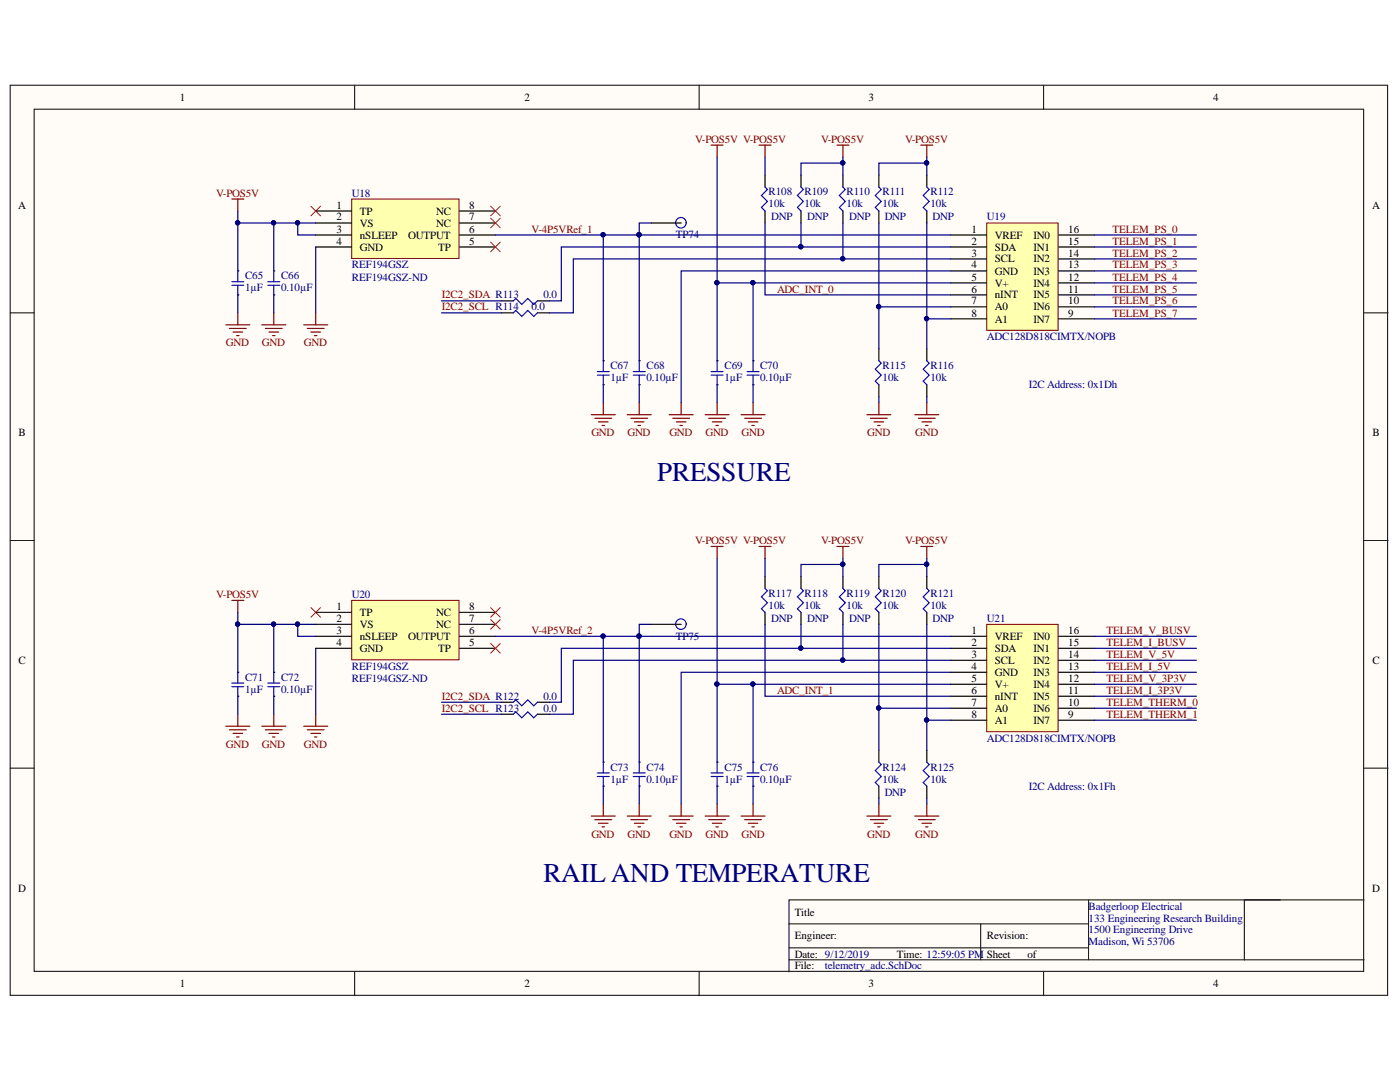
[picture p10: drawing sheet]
<svg xmlns="http://www.w3.org/2000/svg" width="279mm" height="216mm" viewBox="0 0 279 216" stroke-linecap="round" stroke-linejoin="round" font-family="sans-serif">
<g fill="#fffcf8" stroke="#000" stroke-width=".2">
<path d="M2 17h274.9v181.6h-274.9z"/>
<path d="M6.8 21.8h265.3v172h-265.3z"/>
</g>
<g fill="none" stroke="#000" stroke-width=".2">
<path d="M70.8 17v4.8M139.5 17v4.8M208.3 17v4.8M2 62.4h4.8M272.2 62.4h4.8M2 107.8h4.8M272.2 107.8h4.8M2 153.3h4.8M272.2 153.3h4.8M217.2 179.6v11.9M255.5 179.6h-98v14.3M272.2 179.6h-23.9v11.9"/>
<path d="M70.8 193.9v4.8M139.5 193.9v4.8M157.5 184.4h59.7M157.5 191.5h114.7M157.5 189.1h59.7M195.7 184.4v7.1M208.3 193.9v4.8"/>
</g>
<g fill="none" stroke="#800000" stroke-width=".24">
<path d="M141.9 29h2.4M143.1 29v2.3M45.1 64.8h4.8M45.8 65.5h3.3M46.5 66.3h1.9M47.2 67h.5M47.5 62.4v2.4M52.2 64.8h4.8M53 65.5h3.3M53.7 66.3h1.9M54.4 67h.5M54.6 62.4v2.4"/>
<path d="M133.5 82.7h4.8M134.3 83.5h3.3M135 84.2h1.9M135.7 84.9h.5M135.9 80.4v2.3M140.7 82.7h4.8M141.4 83.5h3.4M142.2 84.2h1.9M142.9 84.9h.5M143.1 80.4v2.3M147.9 82.7h4.8M148.6 83.5h3.4"/>
<path d="M149.3 84.2h1.9M150 84.9h.5M150.3 80.4v2.3"/>
</g>
<path d="M47.5 54.1h.1M47.5 58.8h.1M54.6 54.1h.1M54.6 58.8h.1M143.1 72h.1M143.1 76.8h.1M150.3 72h.1M150.3 76.8h.1" fill="none" stroke="#000" stroke-width=".24"/>
<g fill="none" stroke="#00f" stroke-width=".24">
<path d="M46.3 56.9h2.4M46.3 56.2h2.4M47.5 54.1v2.1M47.5 56.9v1.9M53.4 56.9h2.4M53.4 56.2h2.4M54.6 54.1v2.1M54.6 56.9v1.9M141.9 74.9h2.4M141.9 74.1h2.4M143.1 72v2.1M143.1 74.9v1.9"/>
<path d="M149.1 74.9h2.4M149.1 74.1h2.4M150.3 72v2.1M150.3 74.9v1.9"/>
</g>
<path d="M62.1 41.1l1.9 2M64 41.1l-1.9 2" fill="none" stroke="#f00" stroke-width=".2"/>
<path d="M70.2 39.7h21.4v11.9h-21.4z" fill="#ffffb0" stroke="#800000" stroke-width=".2"/>
<path d="M63 42.1h7.2M63 44.5h7.2M63 46.9h7.2M63 49.3h7.2M91.7 42.1h7.2M91.7 44.5h7.2M91.7 46.9h7.2M91.7 49.3h7.2" fill="none" stroke="#000" stroke-width=".24"/>
<path d="M46.3 39.7h2.4M47.5 39.7v2.4" fill="none" stroke="#800000" stroke-width=".24"/>
<path d="M196.9 44.5h14.3v21.4h-14.3z" fill="#ffffb0" stroke="#800000" stroke-width=".2"/>
<g fill="none" stroke="#000" stroke-width=".24">
<path d="M152.7 34.9v2.4M159.9 34.9v2.4M168.2 34.9v2.4M175.4 34.9v2.4M185 34.9v2.4M152.7 42.1v2.4M159.9 42.1v2.4M168.2 42.1v2.4M175.4 42.1v2.4M185 42.1v2.4M189.7 46.9h7.2M189.7 49.3h7.2"/>
<path d="M189.7 51.7h7.2M189.7 54.1h7.2M189.7 56.5h7.2M189.7 58.8h7.2M211.3 46.9h7.1M211.3 49.3h7.1M211.3 51.7h7.1M211.3 54.1h7.1M211.3 56.5h7.1M211.3 58.8h7.1M100.1 60h2.4M100.1 62.4h2.4"/>
<path d="M107.2 60h2.4M107.2 62.4h2.4M120.4 72h.1M120.4 76.8h.1M127.6 72h.1M127.6 76.8h.1M175.4 69.6v2.4M175.4 76.8v2.4M189.7 61.2h7.2M189.7 63.6h7.2M211.3 61.2h7.1M211.3 63.6h7.1"/>
<path d="M47.5 134.1h.1M47.5 138.9h.1M54.6 134.1h.1M54.6 138.9h.1M143.1 152.1h.1M143.1 156.9h.1M150.3 152.1h.1M150.3 156.9h.1"/>
</g>
<path d="M97.9 48.3l1.9 1.9M97.9 43.5l1.9 2M97.9 41.1l1.9 2M99.8 48.3l-1.9 1.9M99.8 43.5l-1.9 2M99.8 41.1l-1.9 2M62.1 121.2l1.9 2M64 121.2l-1.9 2" fill="none" stroke="#f00" stroke-width=".2"/>
<g fill="none" stroke="#800000" stroke-width=".24">
<path d="M151.5 29h2.4M152.7 29v2.3M167 29h2.4M168.2 29v2.3M183.8 29h2.4M185 29v2.3M60.6 64.8h4.8M61.3 65.5h3.4M62.1 66.3h1.9M62.8 67h.4M63 62.4v2.4M118 82.7h4.8"/>
<path d="M118.7 83.5h3.4M119.4 84.2h2M120.2 84.9h.4M120.4 80.4v2.3M125.2 82.7h4.8M125.9 83.5h3.3M126.6 84.2h1.9M127.3 84.9h.5M127.6 80.4v2.3M173 82.7h4.8M173.7 83.5h3.4M174.4 84.2h2"/>
<path d="M175.2 84.9h.4M175.4 80.4v2.3M182.6 82.7h4.8M183.3 83.5h3.3M184 84.2h1.9M184.7 84.9h.5M185 80.4v2.3M141.9 109h2.4M143.1 109v2.4M45.1 144.9h4.8M45.8 145.6h3.3M46.5 146.3h1.9"/>
<path d="M47.2 147.1h.5M47.5 142.5v2.4M52.2 144.9h4.8M53 145.6h3.3M53.7 146.3h1.9M54.4 147.1h.5M54.6 142.5v2.4M133.5 162.8h4.8M134.3 163.6h3.3M135 164.3h1.9M135.7 165h.5M135.9 160.4v2.4"/>
<path d="M140.7 162.8h4.8M141.4 163.6h3.4M142.2 164.3h1.9M142.9 165h.5M143.1 160.4v2.4M147.9 162.8h4.8M148.6 163.6h3.4M149.3 164.3h1.9M150 165h.5M150.3 160.4v2.4"/>
</g>
<g fill="none" stroke="#00f" stroke-width=".24">
<path d="M152.7 37.3l.5 .5-1.2 1.2 1.2 1.2-1.2 1.2 .7 .7M159.9 37.3l.4 .5-1.2 1.2 1.2 1.2-1.2 1.2 .8 .7M168.2 37.3l.5 .5-1.2 1.2 1.2 1.2-1.2 1.2 .7 .7M175.4 37.3l.5 .5-1.2 1.2 1.2 1.2-1.2 1.2 .7 .7M185 37.3l.4 .5-1.2 1.2 1.2 1.2-1.2 1.2 .8 .7M102.5 60l.4-.4 1.2 1.2 1.2-1.2 1.2 1.2 .7-.8M102.5 62.4l.4-.5 1.2 1.2 1.2-1.2 1.2 1.2 .7-.7M119.2 74.9h2.4M119.2 74.1h2.4M120.4 72v2.1M120.4 74.9v1.9M126.4 74.9h2.4"/>
<path d="M126.4 74.1h2.4M127.6 72v2.1M127.6 74.9v1.9M175.4 72l.5 .5-1.2 1.2 1.2 1.2-1.2 1.2 .7 .7M46.3 137h2.4M46.3 136.3h2.4M47.5 134.1v2.2M47.5 137v1.9M53.4 137h2.4M53.4 136.3h2.4M54.6 134.1v2.2M54.6 137v1.9"/>
<path d="M141.9 154.9h2.4M141.9 154.2h2.4M143.1 152.1v2.1M143.1 154.9v2M149.1 154.9h2.4M149.1 154.2h2.4M150.3 152.1v2.1M150.3 154.9v2"/>
</g>
<path d="M70.2 119.8h21.4v11.9h-21.4z" fill="#ffffb0" stroke="#800000" stroke-width=".2"/>
<path d="M63 122.2h7.2M63 124.6h7.2M63 127h7.2M63 129.4h7.2M91.7 122.2h7.2M91.7 124.6h7.2M91.7 127h7.2M91.7 129.4h7.2" fill="none" stroke="#000" stroke-width=".24"/>
<path d="M46.3 119.8h2.4M47.5 119.8v2.4" fill="none" stroke="#800000" stroke-width=".24"/>
<path d="M196.9 124.6h14.3v21.4h-14.3z" fill="#ffffb0" stroke="#800000" stroke-width=".2"/>
<g fill="none" stroke="#000" stroke-width=".24">
<path d="M130 44.5h5.9M185 69.6v2.4M185 76.8v2.4M152.7 115v2.4M159.9 115v2.4M168.2 115v2.4M175.4 115v2.4M185 115v2.4M130 124.6h5.9M152.7 122.2v2.4M159.9 122.2v2.4M168.2 122.2v2.4"/>
<path d="M175.4 122.2v2.4M185 122.2v2.4M189.7 127h7.2M189.7 129.4h7.2M189.7 131.8h7.2M189.7 134.1h7.2M189.7 136.5h7.2M189.7 138.9h7.2M211.3 127h7.1M211.3 129.4h7.1M211.3 131.8h7.1M211.3 134.1h7.1"/>
<path d="M211.3 136.5h7.1M211.3 138.9h7.1M100.1 140.1h2.4M100.1 142.5h2.4M107.2 140.1h2.4M107.2 142.5h2.4M120.4 152.1h.1M120.4 156.9h.1M127.6 152.1h.1M127.6 156.9h.1M175.4 149.7v2.4M175.4 156.9v2.3"/>
<path d="M185 149.7v2.4M185 156.9v2.3M189.7 141.3h7.2M189.7 143.7h7.2M211.3 141.3h7.1M211.3 143.7h7.1"/>
</g>
<path d="M97.9 128.4l1.9 1.9M97.9 123.6l1.9 1.9M97.9 121.2l1.9 2M99.8 128.4l-1.9 1.9M99.8 123.6l-1.9 1.9M99.8 121.2l-1.9 2" fill="none" stroke="#f00" stroke-width=".2"/>
<g fill="none" stroke="#800000" stroke-width=".24">
<path d="M151.5 109h2.4M152.7 109v2.4M167 109h2.4M168.2 109v2.4M183.8 109h2.4M185 109v2.4M60.6 144.9h4.8M61.3 145.6h3.4M62.1 146.3h1.9M62.8 147.1h.4M63 142.5v2.4M118 162.8h4.8"/>
<path d="M118.7 163.6h3.4M119.4 164.3h2M120.2 165h.4M120.4 160.4v2.4M125.2 162.8h4.8M125.9 163.6h3.3M126.6 164.3h1.9M127.3 165h.5M127.6 160.4v2.4M173 162.8h4.8M173.7 163.6h3.4M174.4 164.3h2"/>
<path d="M175.2 165h.4M175.4 160.4v2.4M182.6 162.8h4.8M183.3 163.6h3.3M184 164.3h1.9M184.7 165h.5M185 160.4v2.4"/>
</g>
<g fill="none" stroke="#00f" stroke-width=".24">
<path d="M185 72l.4 .5-1.2 1.2 1.2 1.2-1.2 1.2 .8 .7M152.7 117.4l.5 .5-1.2 1.2 1.2 1.2-1.2 1.2 .7 .7M159.9 117.4l.4 .5-1.2 1.2 1.2 1.2-1.2 1.2 .8 .7M168.2 117.4l.5 .5-1.2 1.2 1.2 1.2-1.2 1.2 .7 .7M175.4 117.4l.5 .5-1.2 1.2 1.2 1.2-1.2 1.2 .7 .7M185 117.4l.4 .5-1.2 1.2 1.2 1.2-1.2 1.2 .8 .7M102.5 140.1l.4-.5 1.2 1.2 1.2-1.2 1.2 1.2 .7-.7M102.5 142.5l.4-.5 1.2 1.2 1.2-1.2 1.2 1.2 .7-.7M119.2 154.9h2.4M119.2 154.2h2.4M120.4 152.1v2.1M120.4 154.9v2"/>
<path d="M126.4 154.9h2.4M126.4 154.2h2.4M127.6 152.1v2.1M127.6 154.9v2M175.4 152.1l.5 .5-1.2 1.2 1.2 1.1-1.2 1.2 .7 .8M185 152.1l.4 .5-1.2 1.2 1.2 1.1-1.2 1.2 .8 .8"/>
<circle cx="135.9" cy="44.4" r="1.05"/>
<circle cx="135.9" cy="124.5" r="1.05"/>
</g>
<g fill="none" stroke="#000080" stroke-width=".24">
<path d="M143.1 31.3v25.2M152.7 31.3v3.6M168.2 31.3v1.2h-8.3v2.4M168.2 32.5v2.4M185 32.5h-9.6v2.4M185 31.3v3.6M47.5 42.1v2.4M47.5 58.8v3.6M54.6 44.5v9.6M54.6 58.8v3.6M59.4 44.5h-11.9v9.6M63 44.5h-3.6v2.4h3.6"/>
<path d="M63 49.3v13.1M98.9 46.9h90.8M120.4 46.9v25.1M130 44.5h-2.4v27.5M150.3 56.5v15.5M152.7 44.5v14.3h37M159.9 44.5v4.8M168.2 44.5v7.2M175.4 44.5v16.7M185 44.5v19.1M189.7 54.1h-53.8v26.3M189.7 51.7h-75.3v10.7h-4.8"/>
<path d="M189.7 49.3h-77.7v10.7h-2.4M189.7 56.5h-46.6v15.5M218.4 46.9h20.4M218.4 49.3h20.4M218.4 51.7h20.4M218.4 54.1h20.4M218.4 56.5h20.4M218.4 58.8h20.4M88.1 60h12M88.1 62.4h12M120.4 76.8v3.6M127.6 76.8v3.6"/>
<path d="M143.1 76.8v3.6M150.3 76.8v3.6M175.4 79.2v1.2M185 79.2v1.2M189.7 61.2h-14.3v8.4M189.7 63.6h-4.7v6M218.4 61.2h20.4M218.4 63.6h20.4M143.1 111.4v25.1M152.7 111.4v3.6M168.2 111.4v1.2h-8.3v2.4M168.2 112.6v2.4"/>
<path d="M185 112.6h-9.6v2.4M185 111.4v3.6M47.5 122.2v2.4M47.5 138.9v3.6M54.6 124.6v9.5M54.6 138.9v3.6M59.4 124.6h-11.9v9.5M63 124.6h-3.6v2.4h3.6M63 129.4v13.1M98.9 127h90.8M120.4 127v25.1M130 124.6h-2.4v27.5"/>
<path d="M150.3 136.5v15.6M152.7 124.6v14.3h37M159.9 124.6v4.8M168.2 124.6v7.2M175.4 124.6v16.7M185 124.6v19.1M189.7 134.1h-53.8v26.3M189.7 131.8h-75.3v10.7h-4.8M189.7 129.4h-77.7v10.7h-2.4M189.7 136.5h-46.6v15.6M218.4 127h20.4M218.4 129.4h20.4"/>
<path d="M218.4 131.8h20.4M218.4 134.1h20.4M218.4 136.5h20.4M218.4 138.9h20.4M88.1 140.1h12M88.1 142.5h12M120.4 156.9v3.5M127.6 156.9v3.5M143.1 156.9v3.5M150.3 156.9v3.5M175.4 159.2v1.2M185 159.2v1.2"/>
<path d="M189.7 141.3h-14.3v8.4M189.7 143.7h-4.7v6M218.4 141.3h20.4M218.4 143.7h20.4"/>
</g>
<g fill="#000080" stroke="#000080" stroke-width=".2">
<circle cx="59.4" cy="44.4" r=".43"/>
<circle cx="54.6" cy="44.4" r=".43"/>
<circle cx="47.4" cy="44.4" r=".43"/>
<circle cx="168.2" cy="32.5" r=".43"/>
<circle cx="159.8" cy="49.2" r=".43"/>
<circle cx="168.2" cy="51.6" r=".43"/>
<circle cx="175.3" cy="61.2" r=".43"/>
<circle cx="184.9" cy="63.6" r=".43"/>
<circle cx="184.9" cy="32.5" r=".43"/>
<circle cx="143.1" cy="56.4" r=".43"/>
<circle cx="150.2" cy="56.4" r=".43"/>
<circle cx="120.4" cy="46.8" r=".43"/>
<circle cx="127.5" cy="46.8" r=".43"/>
<circle cx="59.4" cy="124.5" r=".43"/>
<circle cx="54.6" cy="124.5" r=".43"/>
<circle cx="47.4" cy="124.5" r=".43"/>
<circle cx="168.2" cy="112.6" r=".43"/>
<circle cx="159.8" cy="129.3" r=".43"/>
<circle cx="168.2" cy="131.7" r=".43"/>
<circle cx="175.3" cy="141.3" r=".43"/>
<circle cx="184.9" cy="143.7" r=".43"/>
<circle cx="184.9" cy="112.6" r=".43"/>
<circle cx="143.1" cy="136.5" r=".43"/>
<circle cx="150.2" cy="136.5" r=".43"/>
<circle cx="120.4" cy="126.9" r=".43"/>
<circle cx="127.5" cy="126.9" r=".43"/>
</g>
<g font-size="5.4" fill="#000080">
<text x="131.1" y="95.9">PRESSURE</text>
<text x="108.5" y="176">RAIL AND TEMPERATURE</text>
</g>
<g font-size="2.2">
<text x="35.9" y="20.1">1</text>
<text x="104.7" y="20.1">2</text>
<text x="173.3" y="20.1">3</text>
<text x="242.1" y="20.1">4</text>
<text x="3.6" y="41.6">A</text>
<text x="67.2" y="41.6">1</text>
<text x="93.7" y="41.6">8</text>
<text x="273.9" y="41.6">A</text>
<text x="67.2" y="44">2</text>
<text x="67.2" y="46.4">3</text>
<text x="71.8" y="42.8">TP</text>
<text x="71.8" y="45.3">VS</text>
<text x="71.8" y="47.6">nSLEEP</text>
<text x="81.5" y="47.6">OUTPUT</text>
<text x="87.1" y="45.3">NC</text>
<text x="87.1" y="42.8">NC</text>
<text x="93.7" y="46.4">6</text>
<text x="93.7" y="44">7</text>
<text x="193.9" y="46.4">1</text>
<text x="198.6" y="47.6">VREF</text>
<text x="206.3" y="47.6">IN0</text>
<text x="213.2" y="46.4">16</text>
<text x="67.2" y="48.8">4</text>
<text x="71.8" y="50">GND</text>
<text x="87.5" y="50">TP</text>
<text x="93.7" y="48.8">5</text>
<text x="193.9" y="48.8">2</text>
<text x="193.9" y="51.2">3</text>
<text x="193.9" y="53.6">4</text>
<text x="198.6" y="50">SDA</text>
<text x="198.6" y="52.4">SCL</text>
<text x="206.3" y="52.4">IN2</text>
<text x="206.3" y="50">IN1</text>
<text x="213.2" y="53.6">13</text>
<text x="213.2" y="51.2">14</text>
<text x="213.2" y="48.8">15</text>
<text x="193.9" y="56">5</text>
<text x="193.9" y="58.4">6</text>
<text x="198.6" y="54.8">GND</text>
<text x="198.6" y="57.2">V+</text>
<text x="198.6" y="59.6">nINT</text>
<text x="206.3" y="59.6">IN5</text>
<text x="206.3" y="57.2">IN4</text>
<text x="206.3" y="54.8">IN3</text>
<text x="213.2" y="58.4">11</text>
<text x="213.2" y="56">12</text>
<text x="193.9" y="60.7">7</text>
<text x="193.9" y="63.2">8</text>
<text x="198.6" y="61.9">A0</text>
<text x="198.6" y="64.4">A1</text>
<text x="206.3" y="64.4">IN7</text>
<text x="206.3" y="61.9">IN6</text>
<text x="213.2" y="63.2">9</text>
<text x="213.2" y="60.7">10</text>
<text x="3.7" y="87">B</text>
<text x="273.9" y="87">B</text>
<text x="67.2" y="121.7">1</text>
<text x="67.2" y="124.1">2</text>
<text x="71.8" y="122.9">TP</text>
<text x="71.8" y="125.3">VS</text>
<text x="87.1" y="125.3">NC</text>
<text x="87.1" y="122.9">NC</text>
<text x="93.7" y="124.1">7</text>
<text x="93.7" y="121.7">8</text>
<text x="67.2" y="126.5">3</text>
<text x="67.2" y="128.9">4</text>
<text x="71.8" y="127.7">nSLEEP</text>
<text x="71.8" y="130.1">GND</text>
<text x="81.5" y="127.7">OUTPUT</text>
<text x="87.5" y="130.1">TP</text>
<text x="93.7" y="128.9">5</text>
<text x="93.7" y="126.5">6</text>
<text x="193.9" y="126.5">1</text>
<text x="193.9" y="128.9">2</text>
<text x="193.9" y="131.3">3</text>
<text x="198.6" y="127.7">VREF</text>
<text x="198.6" y="130.1">SDA</text>
<text x="206.3" y="130.1">IN1</text>
<text x="206.3" y="127.7">IN0</text>
<text x="213.2" y="131.3">14</text>
<text x="213.2" y="128.9">15</text>
<text x="213.2" y="126.5">16</text>
<text x="3.7" y="132.5">C</text>
<text x="193.9" y="133.7">4</text>
<text x="193.9" y="136.1">5</text>
<text x="198.6" y="132.5">SCL</text>
<text x="198.6" y="134.8">GND</text>
<text x="198.6" y="137.3">V+</text>
<text x="206.3" y="137.3">IN4</text>
<text x="206.3" y="134.8">IN3</text>
<text x="206.3" y="132.5">IN2</text>
<text x="213.2" y="136.1">12</text>
<text x="213.2" y="133.7">13</text>
<text x="273.9" y="132.5">C</text>
<text x="193.9" y="138.5">6</text>
<text x="193.9" y="140.8">7</text>
<text x="193.9" y="143.2">8</text>
<text x="198.6" y="139.7">nINT</text>
<text x="198.6" y="142">A0</text>
<text x="206.3" y="142">IN6</text>
<text x="206.3" y="139.7">IN5</text>
<text x="213.2" y="143.2">9</text>
<text x="213.2" y="140.8">10</text>
<text x="213.2" y="138.5">11</text>
<text x="198.6" y="144.5">A1</text>
<text x="206.3" y="144.5">IN7</text>
<text x="3.6" y="177.9">D</text>
<text x="273.9" y="177.9">D</text>
<text x="158.6" y="182.7">Title</text>
<text x="158.6" y="187.4">Engineer:</text>
<text x="158.6" y="191.1">Date: 9/12/2019</text>
<text x="179" y="191.1">Time: 12:59:05 PM</text>
<text x="196.9" y="187.4">Revision:</text>
<text x="196.9" y="191.1">Sheet</text>
<text x="205.1" y="191.1">of</text>
<text x="35.9" y="197">1</text>
<text x="104.7" y="197">2</text>
<text x="158.6" y="193.5">File:</text>
<text x="173.3" y="197">3</text>
<text x="242.1" y="197">4</text>
</g>
<g font-size="2.2" fill="#800000">
<text x="138.7" y="28.5">V-POS5V V-POS5V</text>
<text x="163.9" y="28.5">V-POS5V</text>
<text x="180.6" y="28.5">V-POS5V</text>
<text x="43.1" y="39.3">V-POS5V</text>
<text x="106.1" y="46.4">V-4P5VRef_1</text>
<text x="222" y="46.4">TELEM_PS_0</text>
<text x="222" y="48.8">TELEM_PS_1</text>
<text x="222" y="51.2">TELEM_PS_2</text>
<text x="222" y="53.6">TELEM_PS_3</text>
<text x="88.2" y="59.6">I2C2_SDA R113</text>
<text x="155.1" y="58.4">ADC_INT_0</text>
<text x="222" y="56">TELEM_PS_4</text>
<text x="222" y="58.4">TELEM_PS_5</text>
<text x="88.2" y="61.9">I2C2_SCL R114</text>
<text x="222" y="60.7">TELEM_PS_6</text>
<text x="222" y="63.2">TELEM_PS_7</text>
<text x="45.1" y="69.1">GND</text>
<text x="52.3" y="69.1">GND</text>
<text x="60.7" y="69.1">GND</text>
<text x="118" y="87">GND</text>
<text x="125.2" y="87">GND</text>
<text x="133.6" y="87">GND</text>
<text x="140.8" y="87">GND</text>
<text x="148" y="87">GND</text>
<text x="173.1" y="87">GND</text>
<text x="182.7" y="87">GND</text>
<text x="138.7" y="108.6">V-POS5V V-POS5V</text>
<text x="163.9" y="108.6">V-POS5V</text>
<text x="180.6" y="108.6">V-POS5V</text>
<text x="43.1" y="119.4">V-POS5V</text>
<text x="106.1" y="126.5">V-4P5VRef_2</text>
<text x="220.8" y="126.5">TELEM_V_BUSV</text>
<text x="220.8" y="128.9">TELEM_I_BUSV</text>
<text x="220.8" y="131.3">TELEM_V_5V</text>
<text x="220.8" y="133.7">TELEM_I_5V</text>
<text x="220.8" y="136.1">TELEM_V_3P3V</text>
<text x="88.2" y="142">I2C2_SCL R123</text>
<text x="88.2" y="139.7">I2C2_SDA R122</text>
<text x="155.1" y="138.5">ADC_INT_1</text>
<text x="220.8" y="138.5">TELEM_I_3P3V</text>
<text x="220.8" y="140.8">TELEM_THERM_0</text>
<text x="220.8" y="143.2">TELEM_THERM_1</text>
<text x="45.1" y="149.2">GND</text>
<text x="52.3" y="149.2">GND</text>
<text x="60.7" y="149.2">GND</text>
<text x="118" y="167.1">GND</text>
<text x="125.2" y="167.1">GND</text>
<text x="133.6" y="167.1">GND</text>
<text x="140.8" y="167.1">GND</text>
<text x="148" y="167.1">GND</text>
<text x="173.1" y="167.1">GND</text>
<text x="182.7" y="167.1">GND</text>
</g>
<g font-size="2.2" fill="#000080">
<text x="70.2" y="39.3">U18</text>
<text x="153.4" y="39">R108</text>
<text x="153.4" y="41.4">10k</text>
<text x="160.6" y="39">R109</text>
<text x="160.6" y="41.4">10k</text>
<text x="168.9" y="39">R110</text>
<text x="168.9" y="41.4">10k</text>
<text x="176.1" y="39">R111</text>
<text x="176.1" y="41.4">10k</text>
<text x="185.7" y="39">R112</text>
<text x="185.7" y="41.4">10k</text>
<text x="134.9" y="47.5">TP74</text>
<text x="153.9" y="44">DNP</text>
<text x="161.1" y="44">DNP</text>
<text x="169.5" y="44">DNP</text>
<text x="176.6" y="44">DNP</text>
<text x="186.1" y="44">DNP</text>
<text x="196.9" y="44">U19</text>
<text x="70.2" y="53.6">REF194GSZ</text>
<text x="48.9" y="55.7">C65</text>
<text x="48.9" y="58.1">1µF</text>
<text x="56.1" y="55.7">C66</text>
<text x="56.1" y="58.1">0.10µF</text>
<text x="70.2" y="56">REF194GSZ-ND</text>
<text x="108.5" y="59.6">0.0</text>
<text x="106.1" y="61.9">0.0</text>
<text x="196.9" y="67.9">ADC128D818CIMTX/NOPB</text>
<text x="121.8" y="73.7">C67</text>
<text x="121.8" y="76">1µF</text>
<text x="129" y="73.7">C68</text>
<text x="129" y="76">0.10µF</text>
<text x="144.6" y="73.7">C69</text>
<text x="144.6" y="76">1µF</text>
<text x="151.7" y="73.7">C70</text>
<text x="151.7" y="76">0.10µF</text>
<text x="176.1" y="73.7">R115</text>
<text x="176.1" y="76">10k</text>
<text x="185.7" y="73.7">R116</text>
<text x="185.7" y="76">10k</text>
<text x="205.3" y="77.5">I2C Address: 0x1Dh</text>
<text x="70.2" y="119.4">U20</text>
<text x="153.4" y="119.1">R117</text>
<text x="160.6" y="119.1">R118</text>
<text x="168.9" y="119.1">R119</text>
<text x="176.1" y="119.1">R120</text>
<text x="185.7" y="119.1">R121</text>
<text x="153.4" y="121.5">10k</text>
<text x="153.9" y="124.1">DNP</text>
<text x="160.6" y="121.5">10k</text>
<text x="161.1" y="124.1">DNP</text>
<text x="168.9" y="121.5">10k</text>
<text x="169.5" y="124.1">DNP</text>
<text x="176.1" y="121.5">10k</text>
<text x="185.7" y="121.5">10k</text>
<text x="186.1" y="124.1">DNP</text>
<text x="196.9" y="124.1">U21</text>
<text x="134.9" y="127.6">TP75</text>
<text x="48.9" y="135.9">C71</text>
<text x="56.1" y="135.9">C72</text>
<text x="70.2" y="136.1">REF194GSZ-ND</text>
<text x="70.2" y="133.7">REF194GSZ</text>
<text x="48.9" y="138.2">1µF</text>
<text x="56.1" y="138.2">0.10µF</text>
<text x="108.5" y="139.7">0.0</text>
<text x="108.5" y="142">0.0</text>
<text x="196.9" y="148">ADC128D818CIMTX/NOPB</text>
<text x="121.8" y="153.8">C73</text>
<text x="129" y="153.8">C74</text>
<text x="144.6" y="153.8">C75</text>
<text x="151.7" y="153.8">C76</text>
<text x="176.1" y="153.8">R124</text>
<text x="185.7" y="153.8">R125</text>
<text x="121.8" y="156.2">1µF</text>
<text x="129" y="156.2">0.10µF</text>
<text x="144.6" y="156.2">1µF</text>
<text x="151.7" y="156.2">0.10µF</text>
<text x="176.1" y="156.2">10k</text>
<text x="176.6" y="158.8">DNP</text>
<text x="185.7" y="156.2">10k</text>
<text x="205.3" y="157.6">I2C Address: 0x1Fh</text>
<text x="217.3" y="181.5">Badgerloop Electrical</text>
<text x="217.3" y="183.9">133 Engineering Research Building</text>
<text x="217.3" y="186.3">1500 Engineering Drive</text>
<text x="217.3" y="188.6">Madison, Wi 53706</text>
<text x="164.6" y="193.5">telemetry_adc.SchDoc</text>
</g>
</svg>
